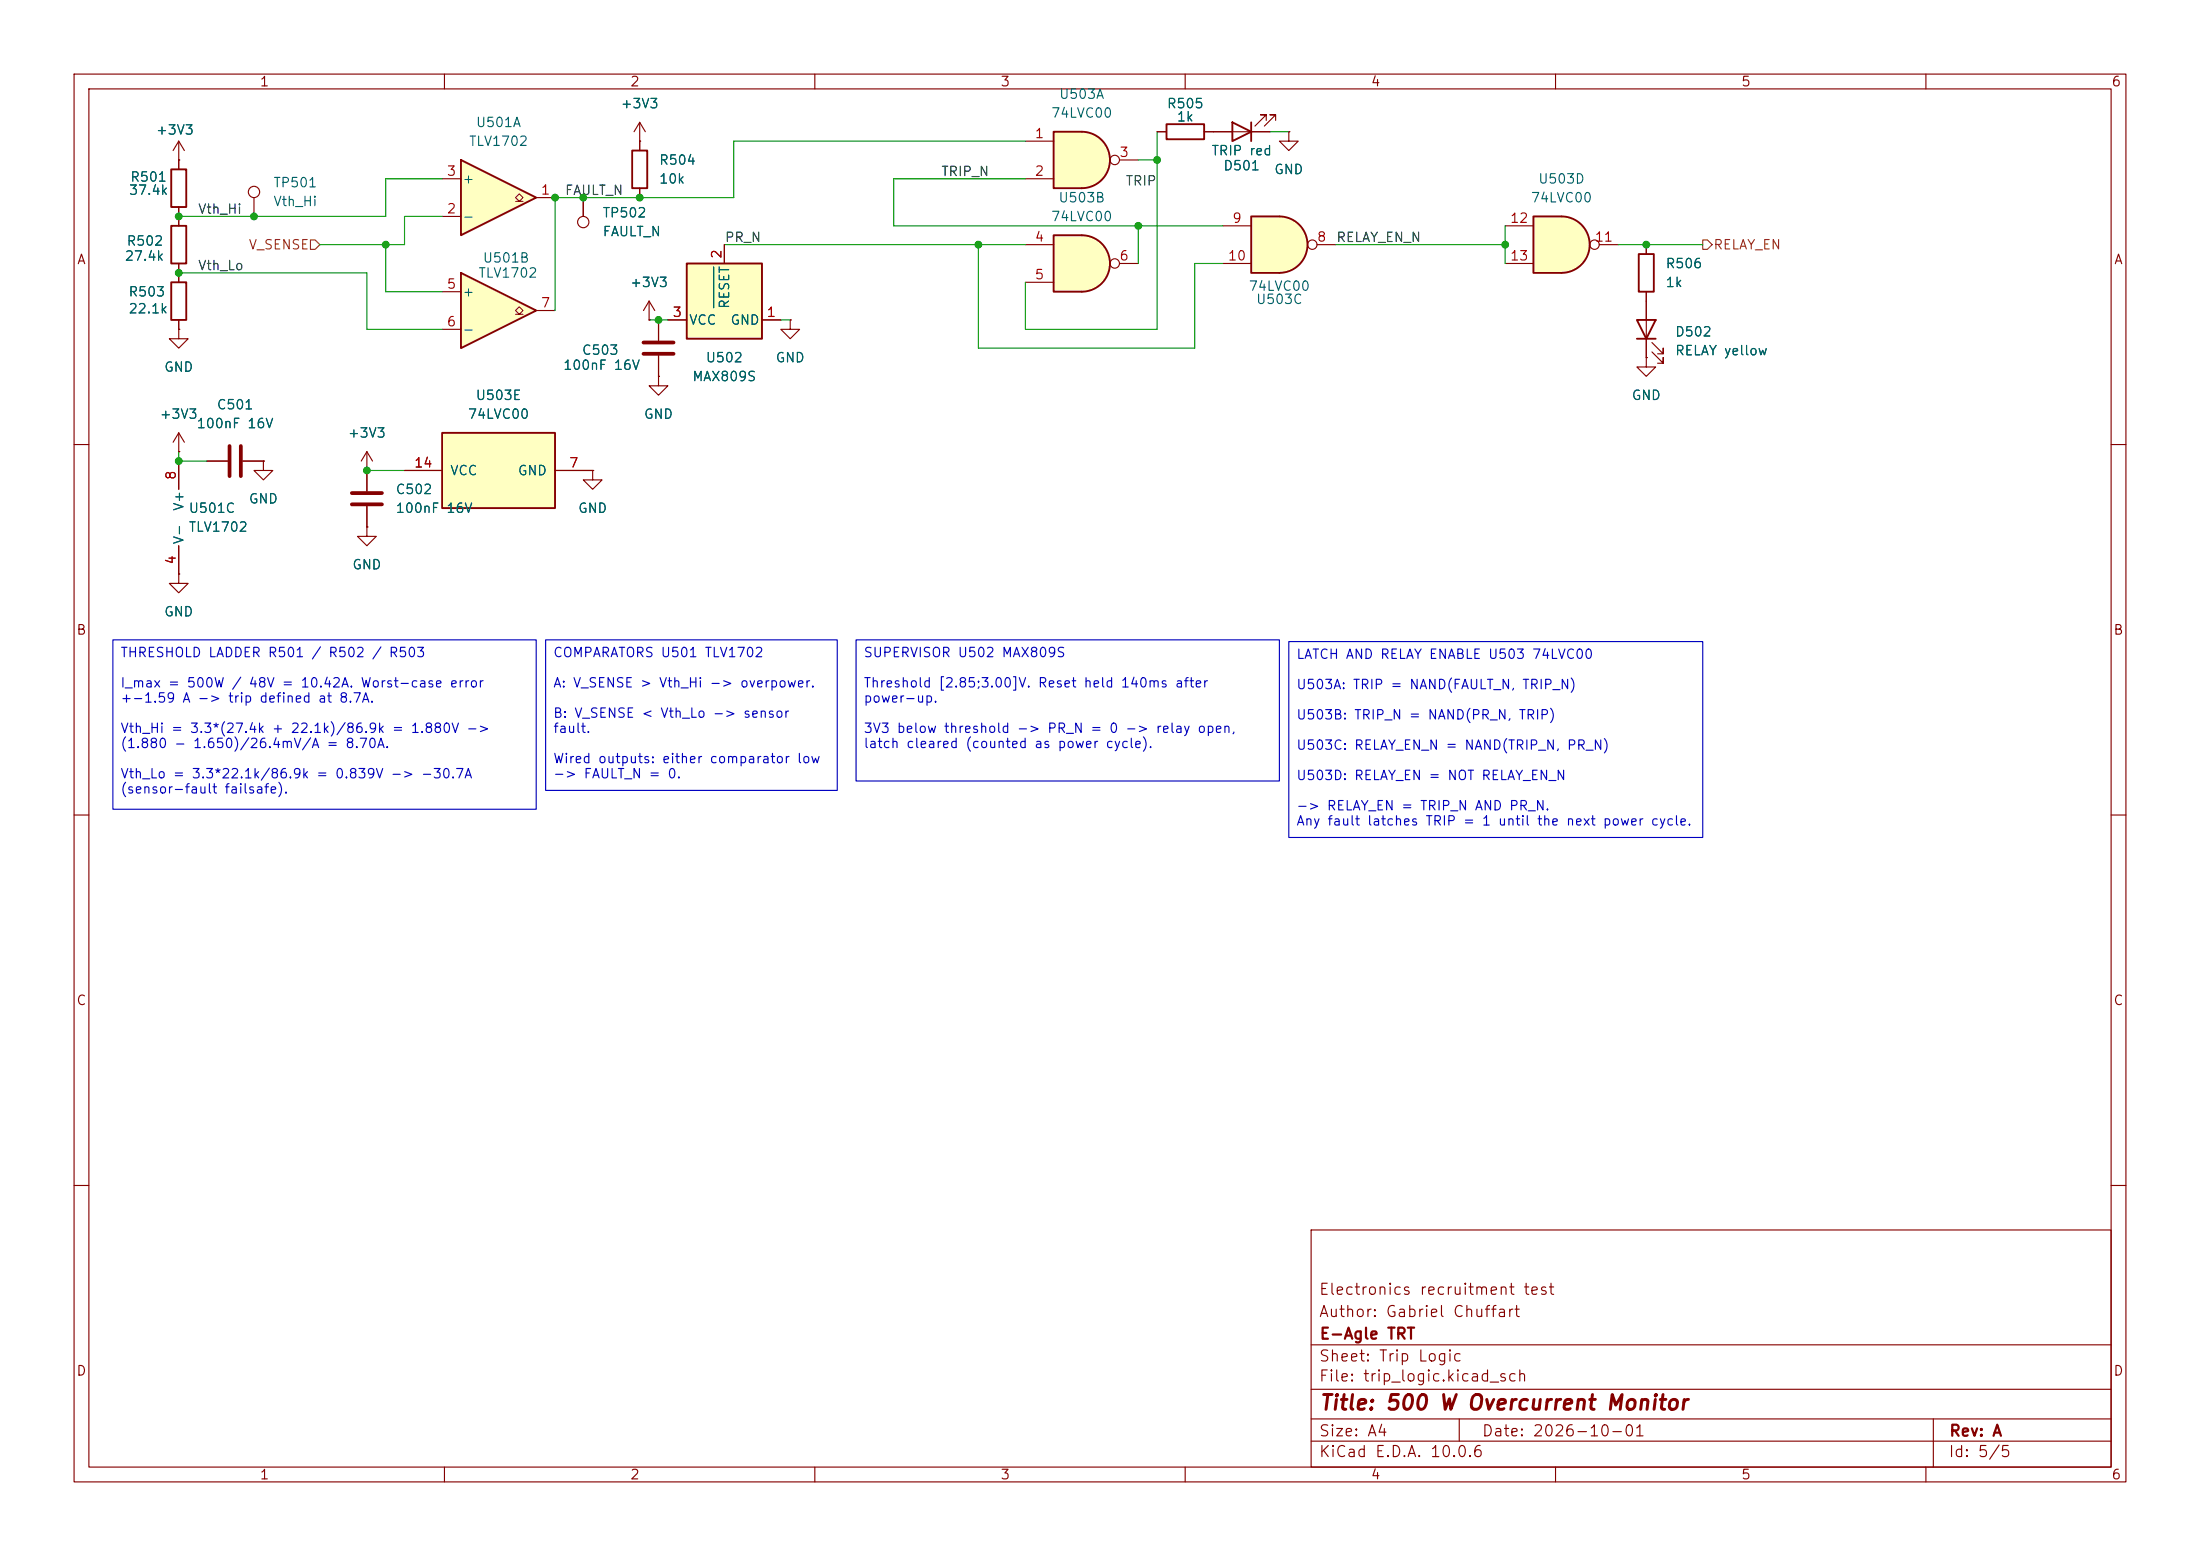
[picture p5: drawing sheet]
<svg xmlns="http://www.w3.org/2000/svg" width="297mm" height="210mm" viewBox="0 0 297 210" stroke-linecap="round" stroke-linejoin="round" font-family="sans-serif">
<g fill="none" stroke="#840000" stroke-width=".15">
<path d="M10 10h277v190h-277zM12 12h273v186h-273zM24.1 19.1v3.8M24.1 19.1l-.7 1.2M24.1 19.1l.8 1.2M60 10v2M110 10v2M156.2 17.8h1.3M160 10v2M162.6 17.8h1.2M210 10v2M260 10v2"/>
<path d="M24.1 21.6h.1M24.1 27.9v2.6M24.1 35.6v1.2M24.1 44.5v1.2h1.3l-1.3 1.3-1.2-1.3h1.2M24.1 44.5h.1M222.2 48.3v1.2h1.3l-1.3 1.3-1.2-1.3h1.2M222.2 48.3h.1M10 60h2M285 60h2M10 110h2M285 110h2M10 160h2"/>
<path d="M177 166h108v32h-108zM285 160h2M60 198v2M110 198v2M160 198v2M177 194.5h108M177 191.5h108M177 187.5h108M177 181.5h108M197 191.5v3M210 198v2M260 198v2"/>
<path d="M261 191.5v6.5"/>
</g>
<path d="M157.5 16.8h5.1v2h-5.1zM23.1 22.9h2v5h-2zM23.1 30.5h2v5.1h-2z" fill="none" stroke="#840000" stroke-width=".25"/>
<path d="M172.7 29.2a3.8 3.8 0 0 1 3.8 3.8 3.8 3.8 0 0 1-3.8 3.8z" fill="#ffffc2" stroke="#ffffc2" stroke-width=".14"/>
<path d="M168.9 29.2h3.8v7.6h-3.8z" fill="#ffffc2"/>
<path d="M166.4 16.5l2.5 1.3-2.5 1.3zM168.9 16.5v2.6M23.1 38.1h2v5.1h-2zM168.9 29.2h3.8a3.8 3.8 0 0 1 3.8 3.8 3.8 3.8 0 0 1-3.8 3.8h-3.8z" fill="none" stroke="#840000" stroke-width=".25"/>
<g fill="none" stroke="#840000" stroke-width=".15">
<path d="M163.8 17.8h7.6M170.9 16.3v-.8h-.7h.7l-1.5 1.5M172.2 16.3v-.8h-.8h.8l-1.5 1.5M24.1 36.8v1.3M165.1 30.5h3.8M165.1 35.6h3.8M177.8 33h2.5M24.1 43.2v1.3M24.1 58.4v2.6M24.1 58.4l-.7 1.3M24.1 58.4l.8 1.3M24.1 61h.1"/>
<path d="M27.9 62.2h2.8M32.8 62.2h2.8"/>
<circle cx="177.2" cy="33" r=".63"/>
</g>
<path d="M31 60.2v4.1M32.5 60.2v4.1" fill="none" stroke="#840000" stroke-width=".51"/>
<path d="M92.7 35.6h10.2v10.1h-10.2z" fill="#ffffc2"/>
<path d="M92.7 35.6h10.2v10.1h-10.2z" fill="none" stroke="#840000" stroke-width=".25"/>
<path d="M97.8 33v2.6M90.2 43.2h2.5M102.9 43.2h2.5" fill="none" stroke="#840000" stroke-width=".15"/>
<path d="M96.3 36v5.5" fill="none" stroke="#006464" stroke-width=".15"/>
<path d="M146 31.8a3.8 3.8 0 0 1 3.8 3.8 3.8 3.8 0 0 1-3.8 3.8z" fill="#ffffc2" stroke="#ffffc2" stroke-width=".14"/>
<path d="M142.2 31.8h3.8v7.6h-3.8z" fill="#ffffc2"/>
<path d="M142.2 31.8h3.8a3.8 3.8 0 0 1 3.8 3.8 3.8 3.8 0 0 1-3.8 3.8h-3.8z" fill="none" stroke="#840000" stroke-width=".25"/>
<g fill="none" stroke="#840000" stroke-width=".15">
<path d="M138.4 33h3.8M138.4 38.1h3.8M151.1 35.6h2.6M88.9 50.8v1.3h1.3l-1.3 1.2-1.3-1.2h1.3M88.9 50.8h.1"/>
<circle cx="150.5" cy="35.6" r=".63"/>
</g>
<path d="M210.8 29.2a3.8 3.8 0 0 1 3.8 3.8 3.8 3.8 0 0 1-3.8 3.8z" fill="#ffffc2" stroke="#ffffc2" stroke-width=".14"/>
<path d="M207 29.2h3.8v7.6h-3.8z" fill="#ffffc2"/>
<path d="M207 29.2h3.8a3.8 3.8 0 0 1 3.8 3.8 3.8 3.8 0 0 1-3.8 3.8h-3.8z" fill="none" stroke="#840000" stroke-width=".25"/>
<g fill="none" stroke="#840000" stroke-width=".15">
<path d="M203.2 30.5h3.8M203.2 35.6h3.8M215.9 33h2.5"/>
<circle cx="215.3" cy="33" r=".63"/>
</g>
<path d="M146 17.8a3.8 3.8 0 0 1 3.8 3.8 3.8 3.8 0 0 1-3.8 3.8z" fill="#ffffc2" stroke="#ffffc2" stroke-width=".14"/>
<path d="M142.2 17.8h3.8v7.6h-3.8z" fill="#ffffc2"/>
<path d="M142.2 17.8h3.8a3.8 3.8 0 0 1 3.8 3.8 3.8 3.8 0 0 1-3.8 3.8h-3.8z" fill="none" stroke="#840000" stroke-width=".25"/>
<g fill="none" stroke="#840000" stroke-width=".15">
<path d="M138.4 19.1h3.8M34.3 26.7v2.5M138.4 24.1h3.8M151.1 21.6h2.6"/>
<circle cx="34.3" cy="25.9" r=".76"/>
<circle cx="150.5" cy="21.6" r=".63"/>
</g>
<path d="M59.7 58.4h15.2v10.2h-15.2z" fill="#ffffc2"/>
<path d="M85.3 20.3h2.1v5.1h-2.1zM59.7 58.4h15.2v10.2h-15.2z" fill="none" stroke="#840000" stroke-width=".25"/>
<g fill="none" stroke="#840000" stroke-width=".15">
<path d="M86.4 19.1h.1M86.4 16.5l-.8 1.3M86.4 16.5l.7 1.3M86.4 16.5v3.8M86.4 25.4v1.3M24.1 77.5v1.2h1.3l-1.3 1.3-1.2-1.3h1.2M24.1 77.5h.1M24.1 62.2v3.8M24.1 73.7v3.8M35.6 62.2v1.3h1.2l-1.2 1.3-1.3-1.3h1.3M35.6 62.2h.1M49.5 71.1v1.3h1.3l-1.3 1.3-1.2-1.3h1.2"/>
<path d="M49.5 71.1h.1M49.5 63.5h.1M49.5 61l-.7 1.2M49.5 61l.8 1.2M49.5 61v2.5M54.6 63.5h5.1M74.9 63.5h5.1M80 63.5v1.3h1.3l-1.3 1.2-1.3-1.2h1.3M80 63.5h.1"/>
</g>
<path d="M62.2 36.8l10.2 5.1-10.2 5.1z" fill="#ffffc2"/>
<path d="M62.2 36.8l10.2 5.1-10.2 5.1z" fill="none" stroke="#840000" stroke-width=".25"/>
<path d="M69.6 42.4h.5l-.5-.5 .5-.5 .5 .5-.5 .5h.5" fill="none" stroke="#840000" stroke-width=".14"/>
<path d="M59.7 39.4h2.5M59.7 44.5h2.5M72.4 41.9h2.5" fill="none" stroke="#840000" stroke-width=".15"/>
<path d="M62.2 21.6l10.2 5.1-10.2 5.1z" fill="#ffffc2"/>
<path d="M62.2 21.6l10.2 5.1-10.2 5.1zM221.2 34.3h2.1v5.1h-2.1zM221 43.2h2.5l-1.3 2.5zM221 45.7h2.5" fill="none" stroke="#840000" stroke-width=".25"/>
<path d="M69.6 27.2h.5l-.5-.5 .5-.5 .5 .5-.5 .5h.5" fill="none" stroke="#840000" stroke-width=".14"/>
<g fill="none" stroke="#840000" stroke-width=".15">
<path d="M86.4 19.1h.1M86.4 19.1v1.2M156.2 17.8h1.3M162.6 17.8h3.8M168.9 17.8h2.5M174 17.8v1.3h1.3l-1.3 1.2-1.3-1.2h1.3M174 17.8h.1M24.1 21.6h.1M24.1 21.6v1.3M24.1 27.9v2.6M24.1 35.6v2.5M59.7 29.2h2.5"/>
<path d="M59.7 24.1h2.5M72.4 26.7h2.5M78.7 26.7v2.5M86.4 25.4v1.3M97.8 33v2.6M222.2 33v1.3M222.2 39.4v8.9M24.1 44.5h.1M24.1 43.2v1.3M87.6 43.2h.1M87.6 40.6l-.7 1.3M87.6 40.6l.8 1.3"/>
<path d="M87.6 40.6v2.6M88.9 50.8h.1M88.9 43.2v2.8M88.9 48v2.8M90.2 43.2h2.5M102.9 43.2h2.5M106.7 43.2v1.3h1.2l-1.2 1.2-1.3-1.2h1.3M106.7 43.2h.1M222.2 48.3h.1M223 47.5l1.5 1.5v-.7v.7h-.7M223 46.2l1.5 1.6v-.8v.8h-.7M24.1 61h.1"/>
<path d="M24.1 77.5h.1M24.1 62.2v3.8M24.1 73.7v3.8M27.9 62.2h2.8M32.8 62.2h2.8M35.6 62.2h.1M49.5 63.5h.1M49.5 71.1h.1M49.5 63.5v2.8M49.5 68.3v2.8M54.6 63.5h5.1M74.9 63.5h5.1"/>
<path d="M80 63.5h.1"/>
<circle cx="78.7" cy="30" r=".76"/>
</g>
<path d="M86.9 47.8h4M86.9 46.2h4M47.5 66.5h4.1M47.5 68.1h4.1" fill="none" stroke="#840000" stroke-width=".51"/>
<path d="M41.9 32.4h.6l.7 .6-.7 .7h-.6zM229.9 32.4h.6l.6 .6-.6 .7h-.6z" fill="none" stroke="#725600" stroke-width=".15"/>
<g fill="none" stroke="#009600" stroke-width=".15">
<path d="M138.4 19.1h-39.3v7.6h-24.2v15.2M156.2 17.8v26.7h-17.8v-6.4M171.4 17.8h2.6M24.1 36.8h25.4v7.7h10.2M52.1 33v6.4h7.6M59.7 29.2h-5.1v3.8h-11.4M59.7 24.1h-7.6v5.1h-28M97.8 33h40.6M132.1 33v14h29.2v-11.4h3.8M138.4 24.1h-17.8v6.4h44.5M153.7 21.6h2.5M153.7 30.5v5.1"/>
<path d="M180.3 33h22.9M203.2 30.5v5.1M218.4 33h11.5M87.6 43.2h2.6M105.4 43.2h1.3M24.1 61v1.2h3.8M49.5 63.5h5.1"/>
</g>
<path d="M15.2 86.4h57.2v22.8h-57.2zM73.7 86.4h39.3v20.3h-39.3zM115.6 86.4h57.1v19h-57.1zM174 86.6h55.9v26.4h-55.9z" fill="none" stroke="#0000c2" stroke-width=".15"/>
<path d="M96.3 36v5.5" fill="none" stroke="#006464" stroke-width=".15"/>
<g fill="#009600" stroke="#009600" stroke-width=".14">
<circle cx="24.1" cy="29.2" r=".46"/>
<circle cx="74.9" cy="26.7" r=".46"/>
<circle cx="52.1" cy="33" r=".46"/>
<circle cx="34.3" cy="29.2" r=".46"/>
<circle cx="24.1" cy="36.8" r=".46"/>
<circle cx="24.1" cy="62.2" r=".46"/>
<circle cx="86.4" cy="26.7" r=".46"/>
<circle cx="78.7" cy="26.7" r=".46"/>
<circle cx="88.9" cy="43.2" r=".46"/>
<circle cx="203.2" cy="33" r=".46"/>
<circle cx="153.7" cy="30.5" r=".46"/>
<circle cx="132.1" cy="33" r=".46"/>
<circle cx="156.2" cy="21.6" r=".46"/>
<circle cx="222.2" cy="33" r=".46"/>
<circle cx="49.5" cy="63.5" r=".46"/>
</g>
<text font-size="2" fill="#840000" x="178" y="190.8">Title: 500 W Overcurrent Monitor</text>
<g font-size="1.5" fill="#840000">
<text x="178" y="178.1">Author: Gabriel Chuffart</text>
<text x="178" y="175.1">Electronics recruitment test</text>
<text x="178" y="184.1">Sheet: Trip Logic</text>
<text x="178" y="181.1">E-Agle TRT</text>
<text x="178" y="186.8">File: trip_logic.kicad_sch</text>
<text x="178" y="197">KiCad E.D.A. 10.0.6</text>
<text x="178" y="194.2">Size: A4</text>
<text x="200" y="194.2">Date: 2026-10-01</text>
<text x="263" y="197">Id: 5/5</text>
<text x="263" y="194.2">Rev: A</text>
</g>
<g font-size="1.3" fill="#840000">
<text x="35" y="12">1</text>
<text x="85" y="12">2</text>
<text x="135" y="12">3</text>
<text x="185" y="12">4</text>
<text x="235" y="12">5</text>
<text x="285" y="12">6</text>
<text x="10.3" y="36">A</text>
<text x="285.3" y="36">A</text>
<text x="10.2" y="86">B</text>
<text x="285.2" y="86">B</text>
<text x="10.2" y="136">C</text>
<text x="285.2" y="136">C</text>
<text x="10.2" y="186">D</text>
<text x="285.2" y="186">D</text>
<text x="35" y="200">1</text>
<text x="85" y="200">2</text>
<text x="135" y="200">3</text>
<text x="185" y="200">4</text>
<text x="235" y="200">5</text>
<text x="285" y="200">6</text>
</g>
<g font-size="1.3" fill="#006464">
<text x="64.2" y="17.5">U501A</text>
<text x="83.7" y="14.9">+3V3</text>
<text x="141.8" y="16.2">74LVC00</text>
<text x="142.9" y="13.7">U503A</text>
<text x="157.4" y="14.9">R505</text>
<text x="158.8" y="16.7">1k</text>
<text x="21" y="18.5">+3V3</text>
<text x="63.2" y="20">TLV1702</text>
<text x="88.9" y="22.6">R504</text>
<text x="163.5" y="21.3">TRIP red</text>
<text x="165.1" y="23.3">D501</text>
<text x="171.9" y="23.8">GND</text>
<text x="17.3" y="26.6">37.4k</text>
<text x="17.5" y="24.8">R501</text>
<text x="36.8" y="25.6">TP501</text>
<text x="36.8" y="28.1">Vth_Hi</text>
<text x="62.3" y="25.1">+</text>
<text x="81.3" y="29.7">TP502</text>
<text x="88.9" y="25.1">10k</text>
<text x="142.8" y="27.6">U503B</text>
<text x="206.6" y="27.6">74LVC00</text>
<text x="207.6" y="25.1">U503D</text>
<text x="16.7" y="35.5">27.4k</text>
<text x="17" y="33.5">R502</text>
<text x="62.3" y="30.2">-</text>
<text x="65.1" y="35.8">U501B</text>
<text x="81.3" y="32.2">FAULT_N</text>
<text x="141.8" y="30.2">74LVC00</text>
<text x="17.3" y="40.3">R503</text>
<text x="62.3" y="40.3">+</text>
<text x="64.5" y="37.8">TLV1702</text>
<text x="85" y="39.1">+3V3</text>
<text x="98.8" y="41.8" transform="rotate(-90 98.8 41.8)">RESET</text>
<text x="168.5" y="39.6">74LVC00</text>
<text x="169.5" y="41.3">U503C</text>
<text x="224.8" y="36.5">R506</text>
<text x="224.8" y="39.1">1k</text>
<text x="17.3" y="42.6">22.1k</text>
<text x="62.3" y="45.4">-</text>
<text x="92.9" y="44.1">VCC</text>
<text x="98.5" y="44.1">GND</text>
<text x="226" y="45.7">D502</text>
<text x="22.1" y="50.5">GND</text>
<text x="75.9" y="50.2">100nF 16V</text>
<text x="78.5" y="48.2">C503</text>
<text x="93.4" y="51.8">MAX809S</text>
<text x="95.2" y="49.2">U502</text>
<text x="104.6" y="49.2">GND</text>
<text x="226" y="48.3">RELAY yellow</text>
<text x="21.5" y="56.8">+3V3</text>
<text x="26.5" y="58.1">100nF 16V</text>
<text x="29.2" y="55.6">C501</text>
<text x="46.9" y="59.4">+3V3</text>
<text x="63.1" y="56.8">74LVC00</text>
<text x="64.1" y="54.3">U503E</text>
<text x="86.8" y="56.8">GND</text>
<text x="220.2" y="54.3">GND</text>
<text x="60.7" y="64.5">VCC</text>
<text x="69.8" y="64.5">GND</text>
<text x="25.1" y="69.1" transform="rotate(-90 25.1 69.1)">V+</text>
<text x="25.4" y="69.5">U501C</text>
<text x="33.5" y="68.3">GND</text>
<text x="53.3" y="67">C502</text>
<text x="53.3" y="69.5">100nF 16V</text>
<text x="77.9" y="69.5">GND</text>
<text x="25.1" y="73.6" transform="rotate(-90 25.1 73.6)">V-</text>
<text x="25.4" y="72.1">TLV1702</text>
<text x="47.5" y="77.2">GND</text>
<text x="22.1" y="83.5">GND</text>
</g>
<g font-size="1.3" fill="#a90000">
<text x="139.6" y="19">1</text>
<text x="151" y="21.5">3</text>
<text x="60.2" y="29.1">2</text>
<text x="60.2" y="24">3</text>
<text x="72.9" y="26.6">1</text>
<text x="139.6" y="24">2</text>
<text x="97.7" y="35" transform="rotate(-90 97.7 35)">2</text>
<text x="139.6" y="32.9">4</text>
<text x="151" y="35.5">6</text>
<text x="165.7" y="35.5">10</text>
<text x="166.3" y="30.4">9</text>
<text x="177.7" y="32.9">8</text>
<text x="203.8" y="30.4">12</text>
<text x="203.8" y="35.5">13</text>
<text x="215.2" y="32.9">11</text>
<text x="60.2" y="39.3">5</text>
<text x="72.9" y="41.8">7</text>
<text x="139.6" y="38">5</text>
<text x="60.2" y="44.4">6</text>
<text x="90.7" y="43.1">3</text>
<text x="103.4" y="43.1">1</text>
<text x="24" y="64.9" transform="rotate(-90 24 64.9)">8</text>
<text x="55.8" y="63.4">14</text>
<text x="76.7" y="63.4">7</text>
<text x="24" y="76.3" transform="rotate(-90 24 76.3)">4</text>
</g>
<g font-size="1.3" fill="#0f0f0f">
<text x="26.6" y="29.2">Vth_Hi</text>
<text x="76.2" y="26.6">FAULT_N</text>
<text x="127" y="24.1">TRIP_N</text>
<text x="151.9" y="25.4">TRIP</text>
<text x="97.8" y="33">PR_N</text>
<text x="180.3" y="33">RELAY_EN_N</text>
<text x="26.6" y="36.8">Vth_Lo</text>
</g>
<g font-size="1.3" fill="#725600">
<text x="33.5" y="34">V_SENSE</text>
<text x="231.2" y="34">RELAY_EN</text>
</g>
<g font-size="1.3" fill="#0000c2">
<text x="16.2" y="89">THRESHOLD LADDER R501 / R502 / R503</text>
<text x="74.6" y="89">COMPARATORS U501 TLV1702</text>
<text x="116.5" y="89">SUPERVISOR U502 MAX809S</text>
<text x="174.9" y="89.2">LATCH AND RELAY ENABLE U503 74LVC00</text>
<text x="16.2" y="93.1">I_max = 500W / 48V = 10.42A. Worst-case error</text>
<text x="16.2" y="95.2">+-1.59 A -&gt; trip defined at 8.7A.</text>
<text x="74.6" y="93.1">A: V_SENSE &gt; Vth_Hi -&gt; overpower.</text>
<text x="116.5" y="93.1">Threshold [2.85;3.00]V. Reset held 140ms after</text>
<text x="116.5" y="95.2">power-up.</text>
<text x="174.9" y="93.3">U503A: TRIP = NAND(FAULT_N, TRIP_N)</text>
<text x="16.2" y="99.2">Vth_Hi = 3.3*(27.4k + 22.1k)/86.9k = 1.880V -&gt;</text>
<text x="16.2" y="101.3">(1.880 - 1.650)/26.4mV/A = 8.70A.</text>
<text x="74.6" y="97.2">B: V_SENSE &lt; Vth_Lo -&gt; sensor</text>
<text x="74.6" y="99.2">fault.</text>
<text x="116.5" y="99.2">3V3 below threshold -&gt; PR_N = 0 -&gt; relay open,</text>
<text x="116.5" y="101.3">latch cleared (counted as power cycle).</text>
<text x="174.9" y="97.4">U503B: TRIP_N = NAND(PR_N, TRIP)</text>
<text x="174.9" y="101.5">U503C: RELAY_EN_N = NAND(TRIP_N, PR_N)</text>
<text x="16.2" y="105.4">Vth_Lo = 3.3*22.1k/86.9k = 0.839V -&gt; -30.7A</text>
<text x="16.2" y="107.4">(sensor-fault failsafe).</text>
<text x="74.6" y="103.3">Wired outputs: either comparator low</text>
<text x="74.6" y="105.4">-&gt; FAULT_N = 0.</text>
<text x="174.9" y="105.6">U503D: RELAY_EN = NOT RELAY_EN_N</text>
<text x="174.9" y="109.7">-&gt; RELAY_EN = TRIP_N AND PR_N.</text>
<text x="174.9" y="111.7">Any fault latches TRIP = 1 until the next power cycle.</text>
</g>
</svg>
